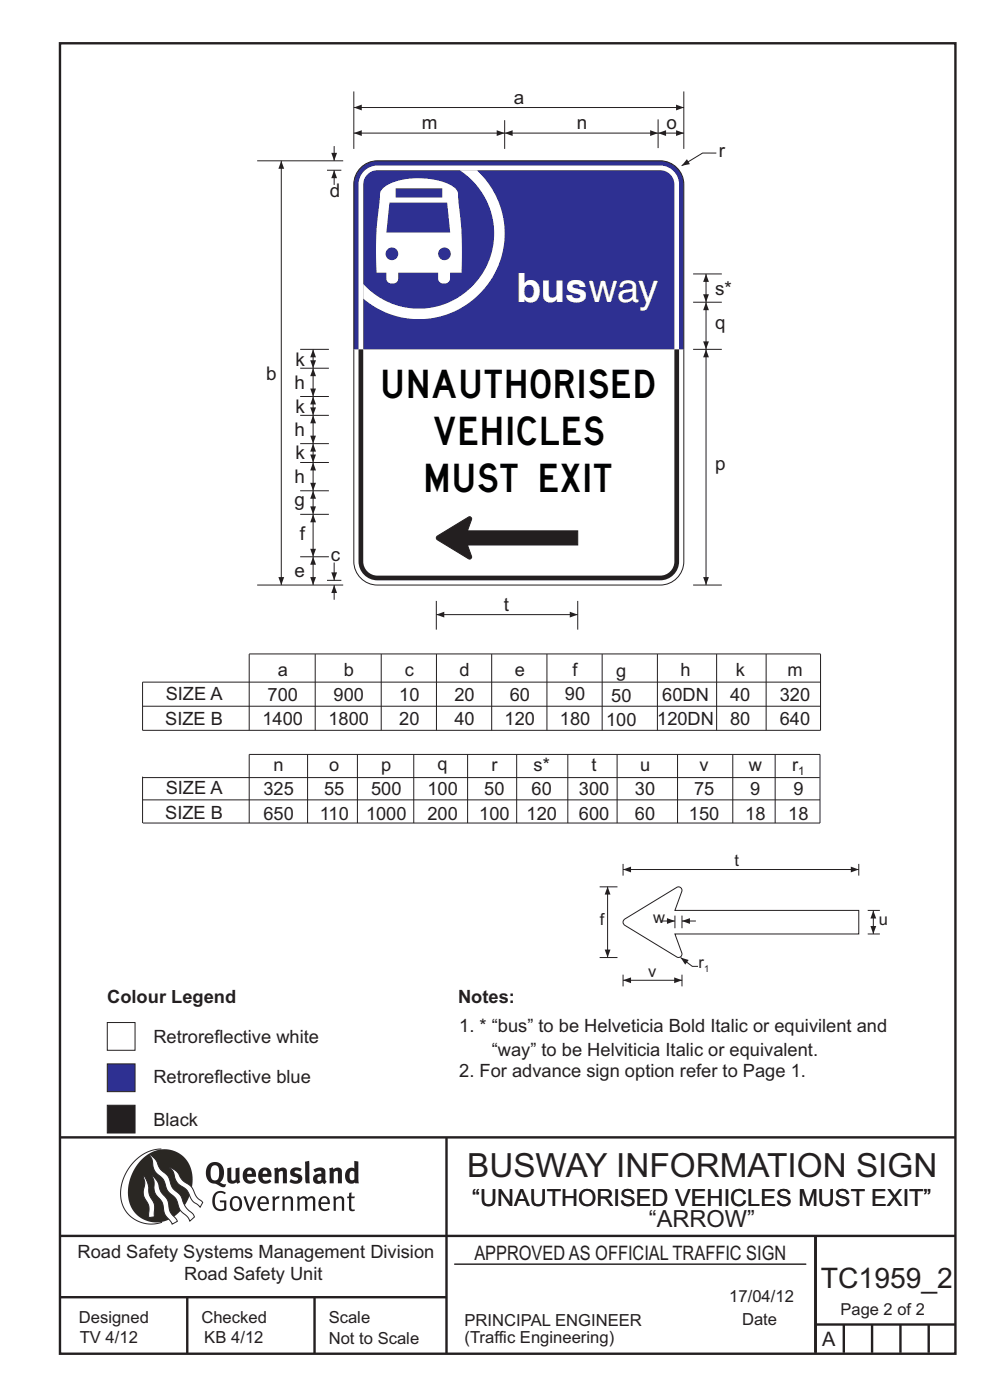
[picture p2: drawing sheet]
<svg xmlns="http://www.w3.org/2000/svg" width="210mm" height="297mm" viewBox="0 0 210 297" stroke-linecap="round" stroke-linejoin="round" font-family="sans-serif">
<g fill="none" stroke="#231f20" stroke-width=".51">
<path d="M12.7 9.2h190v278h-190zM12.7 241.3h190M94.7 241.4v45.8M12.7 275.2h82M12.7 262.2h190.1M39.7 275.2v12M66.7 275.2v12M173 262.1v24.9M173 281h29.7M179 281v6M185 281v6M191 281v6"/>
<path d="M197 281v6"/>
</g>
<path d="M96.4 268.2h74.6" fill="none" stroke="#231f20" stroke-width=".21"/>
<path d="M34.2 243.8a9.5 9.5 0 0 0-8.6 10.4 6.5 6.5 0 0 0 8.8 5.1" fill="none" stroke="#2a2723" stroke-width=".21"/>
<path d="M30.1 245.9a6.1 6.1 0 0 1 7.3-1.6 6.1 6.1 0 0 1 3.4 6.7 8.8 8.8 0 0 1-7.1 8.3 6.1 6.1 0 0 1-6.5-7.5 10.5 10.5 0 0 1 2.9-5.9z" fill-rule="evenodd" fill="#2a2723"/>
<g fill="#fff" stroke="#2a2723" stroke-width=".21">
<path d="M30.4 249.4l.3 .3 .6 1.2 .4 2.5 1 2 .1 2.7-1.2 .2v-2.5l-1-1.8-.2-.7 .3-2.4z" fill-rule="evenodd"/>
<path d="M36 247.7l.5 .2 .9 .6 1.3 1.8 2 1.5 1 2.1 1.3 1.2-.5 1-1.7-1.4-1.2-2.3-1.9-1.4-.6-.9-.4-1.5z" fill-rule="evenodd"/>
<path d="M31.7 244.9l.3 .2 .9 .8 1.1 2 1.6 1.6 1 2.4 1.6 1.6 1.2 2.6 1.6 1.6 .2 .5-.9 .9-.5-.9-1.6-1.5-1-2.5-1.7-1.6-.9-2.4-1.7-1.7-.4-1-.3-1.5z" fill-rule="evenodd"/>
<path d="M32.2 249.4l.5 .4 .7 .9 .7 2.1 1.5 1.9 .5 2.4 1.5 1.8v.2l-1.1 .6-1.6-2.1-.5-2.6-1.5-1.9-.2-.9v-1.7z" fill-rule="evenodd"/>
</g>
<g fill="#231f20">
<path d="M45.6 253.1l.5-.3 .7-.2 .6 .1 .5 .4-.2 .3-.9-.4-.8 .3-.3 .6-.1 1.1 .1 .7 .3 .5 .5 .3h.6l.4-.1v-1.3h-.8l-.1-.4h1.4v1.9l-.7 .3h-.8l-.6-.2-.5-.5-.3-.7-.1-1 .2-.8z" fill-rule="evenodd"/>
<path d="M49.5 254.3l.7-.1 .5 .4 .1 1.3-.2 .4-.3 .2h-.5l-.4-.4-.1-1zM49.2 254.1l-.5 1.1 .3 1.1 .7 .6 1-.1 .4-.4 .2-.6v-.7l-.2-.7-.3-.4-.5-.2h-.6z" fill-rule="evenodd"/>
<path d="M51.6 253.9l.5-.1 .9 2.6 .8-2.6h.5l-1.1 3.1h-.5z" fill-rule="evenodd"/>
<path d="M55.4 254.3l.4-.2 .4 .1 .3 .3v.6h-1.3zM55.1 254.1l-.5 .9v.8l.3 .6 .4 .4 .5 .1 1.1-.3h.1l-.2-.4-.6 .3-.7-.1-.2-.3-.1-.5v-.2h1.8l-.2-1.2-.8-.4h-.5z" fill-rule="evenodd"/>
<path d="M57.7 253.9l.5-.1 .1 .4 .5-.4h.5l-.2 .5h-.4l-.3 .4-.1 2.2h-.5z" fill-rule="evenodd"/>
<path d="M59.8 253.9l.5-.1a.24 .24 0 0 0 .1 .4 .24 .24 0 0 0 .3-.3l.8-.1 .6 .4 .1 2.7h-.5v-2.4l-.2-.2-.3-.1-.8 .4v2.3h-.5z" fill-rule="evenodd"/>
<path d="M63 253.9l.5-.1a.24 .24 0 0 0 .1 .3 .24 .24 0 0 0 .3-.2l.6-.1 .5 .2a.23 .23 0 0 0 .2 .2 .23 .23 0 0 0 .2-.2l.8-.2 .6 .4 .1 2.7h-.5v-2.4l-.1-.2-.3-.1-.8 .4v2.3h-.5v-2.4l-.1-.2-.3-.1-.8 .4v2.3h-.4z" fill-rule="evenodd"/>
<path d="M68.4 254.3l.4-.2 .4 .2 .3 .8h-1.4zM68 254.1l-.4 .9v.8l.2 .6 .4 .4 .5 .1 1-.2 .2-.1-.2-.4-.6 .3-.7-.1-.3-.4v-.6h1.9l-.2-1.1-.4-.4-.5-.1h-.5z" fill-rule="evenodd"/>
<path d="M70.7 253.9l.4-.1a.24 .24 0 0 0 .2 .4 .24 .24 0 0 0 .3-.3l.8-.1 .5 .4 .1 2.7h-.5v-2.4l-.1-.2-.3-.1-.9 .4v2.3h-.4z" fill-rule="evenodd"/>
<path d="M74.1 253.1l.5-.1-.1 .8h.8l-.2 .4h-.6v2.2l.2 .2 .5-.1 .1 .3-.3 .1h-.6l-.3-.4-.1-2.3h-.4v-.4h.4z" fill-rule="evenodd"/>
<path d="M45 247.4l.4-.2h.4l.6 .6v1.8l-.2 .5-.3 .3-.7-.1-.4-.5-.1-1.5zM44.3 247l-.4 .6-.2 .9v1l.4 .8 .6 .6 1.1 .2 1.5 .8 .5-.1 .2-.6h-.6l-.8-.4 .7-.9 .2-1.5a1.91 1.91 0 0 0-1.1-1.7 1.91 1.91 0 0 0-2.1 .3z" fill-rule="evenodd"/>
<path d="M48.2 247.8l.9-.1v2.4l.1 .3 .3 .1 .5-.3v-2.4l.8-.1v2.6l.2 .5-.7 .3a.39 .39 0 0 0-.7 0l-.8-.1-.5-.4z" fill-rule="evenodd"/>
<path d="M52.6 248.4l.3-.1 .3 .1 .2 .6h-1zM51.9 248.1l-.3 .4-.1 .8 .1 .7 .3 .7 .5 .3 .6 .1 .7-.1 .6-.3-.4-.5-.4 .2-.5 .1-.4-.2-.2-.4v-.2h1.9l-.1-1.1-.3-.6-1-.3-.5 .1z" fill-rule="evenodd"/>
<path d="M55.9 248.4l.3-.1 .3 .1 .2 .6h-1zM55.2 248.1l-.3 .5-.1 .8 .1 .7 .3 .6 .5 .3 .6 .1 .7-.1 .6-.3-.4-.5-.5 .2h-.6l-.4-.5v-.2h1.9l-.1-1-.3-.7-.5-.2-.5-.1-.5 .1z" fill-rule="evenodd"/>
<path d="M58.1 247.9l.8-.2 .1 .4 1-.4 .7 .3 .2 .5v2.5h-.9v-2.2l-.2-.4-.7 .3v2.3h-.8z" fill-rule="evenodd"/>
<path d="M61.8 248l.9-.3 1.3 .3-.3 .5-.8-.2-.4 .3 .1 .2 1 .4 .4 .4 .1 .8-.5 .5-1 .2-1.2-.3 .3-.7 1.1 .4 .2-.1 .2-.2-.1-.4-1-.2-.4-.3-.2-.7z" fill-rule="evenodd"/>
<path d="M67.4 249.7l.8-.1-.1 .7-.3 .2h-.3l-.2-.4zM66.5 248.1l.3 .7 .8-.4 .5 .2a.35 .35 0 0 1 0 .4 .35 .35 0 0 1-.5 0l-1 .4-.2 1 .2 .4 .3 .2 1.1 .1a.49 .49 0 0 1 .9 .1l.4-.5-.3-.4v-1.8l-.2-.5-.4-.3h-.6z" fill-rule="evenodd"/>
<path d="M69.8 247.9l.8-.2 .1 .4 1-.4 .7 .3 .1 .5v2.5h-.8v-2.3l-.3-.3-.6 .3v2.3h-.9z" fill-rule="evenodd"/>
<path d="M74.4 248.5l.4-.1 .4 .2v1.6l-.4 .2-.4-.1-.2-.3v-1zM75.2 246.3v1.3a.19 .19 0 0 1-.1 .3 .19 .19 0 0 1-.3-.2l-.8 .1-.5 .6-.3 .9 .1 1 .3 .5 .6 .3h.6l.5-.3 .1 .2h.7l-.1-4.6z" fill-rule="evenodd"/>
<path d="M64.7 246.5l.9-.2 .1 4.7h-.8l-.1-.3z" fill-rule="evenodd"/>
</g>
<path d="M22.8 225.7h5.8v5.9h-5.8z" fill-rule="evenodd" fill="#2e3092" stroke="#231f20" stroke-width=".21"/>
<path d="M22.8 234.5h5.8v5.9h-5.8z" fill-rule="evenodd" fill="#231f20" stroke="#231f20" stroke-width=".21"/>
<path d="M22.8 216.9h5.8v5.9h-5.8z" fill-rule="evenodd" fill="#fff" stroke="#231f20" stroke-width=".21"/>
<path d="M75.1 74.1v45a5 5 0 0 0 5 5h60a5 5 0 0 0 5-5v-45" fill="none" stroke="#231f20" stroke-width=".21"/>
<path d="M77.2 36.3a4 4 0 0 1 2.9-1.2h55a4 4 0 0 1 4 4v80a4 4 0 0 1-4 4h-55a4 4 0 0 1-4-4v-80a4 4 0 0 1 1.1-2.8z" fill="none" stroke="#fff" stroke-width=".21"/>
<path d="M76.1 74.1h1v45a3 3 0 0 0 3 3h60a3 3 0 0 0 3-3v-45h1v45a4 4 0 0 1-4 4h-60a4 4 0 0 1-4-4z" fill-rule="evenodd" fill="#231f20"/>
<g fill="#2e3092">
<path d="M77.7 37.2a3 3 0 0 1 2.4-1.1h60a3 3 0 0 1 3 3v35h-66v-35v-.7z" fill-rule="evenodd"/>
<path d="M76.8 35.3a5 5 0 0 1 3.3-1.2h60a5 5 0 0 1 5 5v35h-1v-35a4 4 0 0 0-4-4h-60a4 4 0 0 0-4 4v35h-1v-35a5 5 0 0 1 1.7-3.8z" fill-rule="evenodd"/>
</g>
<path d="M75.1 74.1v-35a5 5 0 0 1 5-5h60a5 5 0 0 1 5 5v35" fill="none" stroke="#231f20" stroke-width=".21"/>
<path d="M92.7 113.8l6.6-4.1a.45 .45 0 0 1 .6 0 .45 .45 0 0 1 .1 .6l-.8 2.3h23.4v3h-23.4l.8 2.5a.44 .44 0 0 1-.2 .4 .44 .44 0 0 1-.5 0l-6.5-4-.2-.4z" fill-rule="evenodd" fill="#231f20" stroke="#231f20" stroke-width=".21"/>
<path d="M81.2 39.9a3.7 3.7 0 0 0-.7 2.8l-.7 7.1 .1 8.1h2.1l.1 1.7 .4 .4 .6 .1h.7l.5-.5 .2-1.7h8.4l.2 1.7 .5 .5h.8l.5-.1 .5-.4 .1-1.7h2.4v-8.4l-.7-6.8a3.3 3.3 0 0 0-.9-3 15.4 15.4 0 0 0-10.8-1.6 8.7 8.7 0 0 0-4.3 1.8zM83.9 39.9h9.9v2h-9.9zM81.8 53.9a1.35 1.35 0 0 1 2.7 0 1.35 1.35 0 0 1-2.7 0zM82.6 43h12.2l.7 6.3h-13.5zM92.9 53.9a1.35 1.35 0 0 1 2.7 0 1.35 1.35 0 0 1-2.7 0zM97.5 36.1a15.9 15.9 0 0 1 3.5 23.7 15.9 15.9 0 0 1-23.9 .4v3.1a18.2 18.2 0 0 0 25.4-1.8 18.2 18.2 0 0 0-1.4-25.4z" fill-rule="evenodd" fill="#fff"/>
<path d="M75.1 19.4v12.2M75.1 28.2h32M107.1 25.5v6.1" fill="none" stroke="#231f20" stroke-width=".21"/>
<g fill="#231f20">
<path d="M105.4 27.6l1.7 .6-1.7 .6z"/>
<path d="M75.1 28.2l1.6-.6v1.2z"/>
</g>
<path d="M145.1 19.4v12.2M139.6 28.2h5.5" fill="none" stroke="#231f20" stroke-width=".21"/>
<g fill="#231f20">
<path d="M143.4 27.6l1.7 .6-1.7 .6z"/>
<path d="M139.6 28.2l1.7-.6v1.2z"/>
</g>
<path d="M107.1 28.2h32.5M139.6 25.3v6.1" fill="none" stroke="#231f20" stroke-width=".21"/>
<g fill="#231f20">
<path d="M107.1 28.2l1.6-.6v1.2z"/>
<path d="M137.9 27.6l1.7 .6-1.7 .6z"/>
</g>
<path d="M147 64.1h6.1M147 74.1h6.1M149.8 64.1v10" fill="none" stroke="#231f20" stroke-width=".21"/>
<g fill="#231f20">
<path d="M149.2 72.4h1.2l-.6 1.7z"/>
<path d="M149.8 64.1l.6 1.7h-1.2z"/>
</g>
<path d="M149.8 58.1v6" fill="none" stroke="#231f20" stroke-width=".21"/>
<g fill="#231f20">
<path d="M149.8 58.1l.6 1.7h-1.2z"/>
<path d="M149.2 62.4h1.2l-.6 1.7z"/>
</g>
<path d="M152 32.5h-3l-4.4 2.7" fill="none" stroke="#231f20" stroke-width=".21"/>
<path d="M145.7 33.8l.6 1-1.7 .4z" fill="#231f20"/>
<path d="M75.1 22.8h70M147 58.1h6.1" fill="none" stroke="#231f20" stroke-width=".21"/>
<g fill="#231f20">
<path d="M143.4 22.2l1.7 .6-1.7 .6z"/>
<path d="M75.1 22.8l1.6-.6v1.2z"/>
</g>
<path d="M149.8 74.1v50M147 124.1h6.1" fill="none" stroke="#231f20" stroke-width=".21"/>
<g fill="#231f20">
<path d="M149.8 74.1l.6 1.7h-1.2z"/>
<path d="M149.2 122.4h1.2l-.6 1.7z"/>
</g>
<path d="M66.4 118.1v6" fill="none" stroke="#231f20" stroke-width=".21"/>
<g fill="#231f20">
<path d="M66.4 118.1l.6 1.7h-1.2z"/>
<path d="M65.8 122.4h1.2l-.6 1.7z"/>
</g>
<path d="M70.9 119.3v3.8" fill="none" stroke="#231f20" stroke-width=".21"/>
<path d="M70.3 121.4h1.2l-.6 1.7z" fill="#231f20"/>
<g fill="none" stroke="#231f20" stroke-width=".21">
<path d="M54.5 34.1h18.3M69.4 36.1h3M63.7 74.1h6.1M63.7 78.1h6.1M63.7 84.1h6.1M63.7 98.1h6.1M63.7 94.1h6.1M63.7 88.1h6.1M63.7 118.1h6.1M63.7 109.1h6.1M63.7 104.1h6.1M66.4 109.1v9"/>
<path d="M54.5 124.1h18.3"/>
</g>
<g fill="#231f20">
<path d="M65.8 116.4h1.2l-.6 1.7z"/>
<path d="M66.4 109.1l.6 1.7h-1.2z"/>
</g>
<path d="M66.4 104.1v5" fill="none" stroke="#231f20" stroke-width=".21"/>
<g fill="#231f20">
<path d="M66.4 104.1l.6 1.7h-1.2z"/>
<path d="M65.8 107.4h1.2l-.6 1.7z"/>
</g>
<path d="M66.4 98.1v6" fill="none" stroke="#231f20" stroke-width=".21"/>
<g fill="#231f20">
<path d="M65.8 102.4h1.2l-.6 1.7z"/>
<path d="M66.4 98.1l.6 1.7h-1.2z"/>
</g>
<path d="M66.4 88.1v6" fill="none" stroke="#231f20" stroke-width=".21"/>
<g fill="#231f20">
<path d="M65.8 92.4h1.2l-.6 1.7z"/>
<path d="M66.4 88.1l.6 1.7h-1.2z"/>
</g>
<path d="M66.4 84.1v4" fill="none" stroke="#231f20" stroke-width=".21"/>
<g fill="#231f20">
<path d="M66.4 84.1l.6 1.7h-1.2z"/>
<path d="M65.8 86.4h1.2l-.6 1.7z"/>
</g>
<path d="M66.4 94.1v4" fill="none" stroke="#231f20" stroke-width=".21"/>
<g fill="#231f20">
<path d="M66.4 94.1l.6 1.7h-1.2z"/>
<path d="M65.8 96.4h1.2l-.6 1.7z"/>
</g>
<path d="M66.4 78.1v6" fill="none" stroke="#231f20" stroke-width=".21"/>
<g fill="#231f20">
<path d="M65.8 82.4h1.2l-.6 1.7z"/>
<path d="M66.4 78.1l.6 1.7h-1.2z"/>
</g>
<path d="M66.4 74.1v4" fill="none" stroke="#231f20" stroke-width=".21"/>
<g fill="#231f20">
<path d="M66.4 74.1l.6 1.7h-1.2z"/>
<path d="M65.8 76.4h1.2l-.6 1.7z"/>
</g>
<path d="M59.7 34.1v90" fill="none" stroke="#231f20" stroke-width=".21"/>
<g fill="#231f20">
<path d="M59.7 34.1l.6 1.7h-1.2z"/>
<path d="M59.1 122.4h1.2l-.6 1.7z"/>
</g>
<path d="M69.4 123.1h3M70.9 124.1v3.1" fill="none" stroke="#231f20" stroke-width=".21"/>
<path d="M70.9 124.1l.6 1.7h-1.2z" fill="#231f20"/>
<path d="M70.9 36.1v3.1" fill="none" stroke="#231f20" stroke-width=".21"/>
<path d="M70.9 36.1l.6 1.7h-1.2z" fill="#231f20"/>
<path d="M70.9 31v3.1" fill="none" stroke="#231f20" stroke-width=".21"/>
<path d="M70.3 32.4h1.2l-.6 1.7z" fill="#231f20"/>
<path d="M92.6 130.4h30M122.6 127.5v6.1" fill="none" stroke="#231f20" stroke-width=".21"/>
<g fill="#231f20">
<path d="M92.6 130.4l1.6-.6v1.2z"/>
<path d="M120.9 129.8l1.7 .6-1.7 .6z"/>
</g>
<g fill="none" stroke="#231f20" stroke-width=".21">
<path d="M52.9 138.8v16.1M52.9 138.7h121.2M66.9 138.8v16.1M80.9 138.8v16.1M92.6 127.5v6.1M92.6 138.8v16.1M104.3 138.8v16.1M116 138.8v16.1M127.7 138.8v16.1M139.4 138.8v16.1M152 138.8v16.1M162.5 138.8v16.1"/>
<path d="M174.1 138.8v16.1h-143.9v-10.2h143.9M30.2 149.8h143.9M30.2 165h143.7M30.2 164.8v9.8M30.3 174.6h143.6v-14.6h-121v14.6M30.3 169.7h143.6M65.2 160v14.6M75.8 160v14.6M87.8 160v14.6M99.2 160v14.6M109.6 160v14.6M120.4 160v14.6"/>
<path d="M130.9 160v14.6M143.7 160v14.6M155.4 160v14.6M164.4 160v14.6M132.2 183.3v2.5M132.2 184.5h50M182.2 183.3v2.5"/>
</g>
<g fill="#231f20">
<path d="M180.5 183.8l1.7 .7-1.7 .6z"/>
<path d="M132.2 184.5l1.7-.7v1.3z"/>
</g>
<path d="M184.1 193.1h2.5M184.1 198.1h2.5M185.3 193.2v4.9" fill="none" stroke="#231f20" stroke-width=".21"/>
<g fill="#231f20">
<path d="M185.3 193.2l.6 1.7h-1.3z"/>
<path d="M184.6 196.4h1.3l-.6 1.7z"/>
</g>
<path d="M132.4 195.1l11-6.8a.75 .75 0 0 1 1 0 .75 .75 0 0 1 .2 .9l-1.4 3.9h39v5h-39l1.4 3.9a.75 .75 0 0 1-.2 1 .75 .75 0 0 1-1-.1l-10.8-6.6a.78 .78 0 0 1-.2-1.2zM140.2 195.4h3M143.2 194.2v2.7M144.7 194.2v2.7" fill="none" stroke="#231f20" stroke-width=".21"/>
<path d="M141.5 194.8l1.7 .6-1.7 .6z" fill="#231f20"/>
<path d="M144.7 195.4h2.9" fill="none" stroke="#231f20" stroke-width=".21"/>
<path d="M144.7 195.4l1.7-.6v1.2z" fill="#231f20"/>
<path d="M144.4 203.1l2.5 1.9h1.2" fill="none" stroke="#231f20" stroke-width=".21"/>
<path d="M144.4 203.1l1.7 .6-.8 .9z" fill="#231f20"/>
<path d="M127.2 188.1h3.8M128.9 188.1v15M127.2 203.1h3.8M132.2 206.8v2.5M144.7 206.8v2.5" fill="none" stroke="#231f20" stroke-width=".21"/>
<g fill="#231f20">
<path d="M128.9 188.1l.6 1.7h-1.2z"/>
<path d="M128.3 201.4h1.2l-.6 1.7z"/>
</g>
<path d="M132.2 208h12.5" fill="none" stroke="#231f20" stroke-width=".21"/>
<g fill="#231f20">
<path d="M143 207.3l1.7 .7-1.7 .6z"/>
<path d="M132.2 208l1.7-.7v1.3z"/>
</g>
<text font-size="8.6" fill="#fff" x="109.6" y="64.1">busway</text>
<text font-size="7.1" fill="#231f20" x="99.1" y="249.8">BUSWAY INFORMATION SIGN</text>
<g font-size="6" fill="#010202">
<text x="81.3" y="84.4">UNAUTHORISED</text>
<text x="92.1" y="94.4">VEHICLES</text>
<text x="90.4" y="104.4">MUST EXIT</text>
</g>
<text font-size="6" fill="#231f20" x="174.1" y="273.3">TC1959_2</text>
<g font-size="5" fill="#231f20">
<text x="100.2" y="255.8">“UNAUTHORISED VEHICLES MUST EXIT”</text>
<text x="137.6" y="260.3">“ARROW”</text>
</g>
<g font-size="4.2" fill="#231f20">
<text x="100.6" y="267.2">APPROVED AS OFFICIAL TRAFFIC SIGN</text>
<text x="174.4" y="285.6">A</text>
</g>
<g font-size="4" fill="#231f20">
<text x="109" y="22.1">a</text>
<text x="89.5" y="27.5">m</text>
<text x="122.3" y="27.5">n</text>
<text x="141.4" y="27.5">o</text>
<text x="152.5" y="33.4">r</text>
<text x="69.9" y="41.8">d</text>
<text x="151.7" y="62.5">s*</text>
<text x="151.7" y="69.8">q</text>
<text x="62.7" y="77.5">k</text>
<text x="56.4" y="80.5">b</text>
<text x="62.5" y="82.5">h</text>
<text x="62.7" y="87.5">k</text>
<text x="62.5" y="92.5">h</text>
<text x="62.7" y="97.3">k</text>
<text x="151.7" y="99.8">p</text>
<text x="62.5" y="107.3">g</text>
<text x="62.5" y="102.5">h</text>
<text x="63.6" y="114.7">f</text>
<text x="70.2" y="119.1">c</text>
<text x="62.5" y="122.4">e</text>
<text x="106.9" y="129.6">t</text>
</g>
<g font-size="3.9" fill="#231f20">
<text x="58.9" y="143.4">a</text>
<text x="72.9" y="143.4">b</text>
<text x="85.9" y="143.4">c</text>
<text x="97.5" y="143.4">d</text>
<text x="109.2" y="143.4">e</text>
<text x="121.5" y="143.4">f</text>
<text x="130.7" y="143.6">g</text>
<text x="144.4" y="143.4">h</text>
<text x="156.1" y="143.4">k</text>
<text x="167" y="143.4">m</text>
<text x="35.2" y="148.5">SIZE A</text>
<text x="56.8" y="148.7">700</text>
<text x="70.8" y="148.7">900</text>
<text x="84.7" y="148.7">10</text>
<text x="96.4" y="148.7">20</text>
<text x="108.1" y="148.7">60</text>
<text x="119.8" y="148.6">90</text>
<text x="129.6" y="148.8">50</text>
<text x="140.5" y="148.7">60DN</text>
<text x="154.9" y="148.7">40</text>
<text x="165.4" y="148.7">320</text>
<text x="35" y="153.7">SIZE B</text>
<text x="55.7" y="153.9">1400</text>
<text x="69.7" y="153.9">1800</text>
<text x="84.7" y="153.9">20</text>
<text x="96.4" y="153.9">40</text>
<text x="107" y="153.9">120</text>
<text x="118.8" y="153.8">180</text>
<text x="128.6" y="154.1">100</text>
<text x="139.4" y="153.9">120DN</text>
<text x="154.9" y="153.9">80</text>
<text x="165.4" y="153.9">640</text>
<text x="58" y="163.5">n</text>
<text x="69.8" y="163.5">o</text>
<text x="80.9" y="163.5">p</text>
<text x="92.8" y="163.4">q</text>
<text x="104.2" y="163.5">r</text>
<text x="113.2" y="163.5">s*</text>
<text x="125.5" y="163.5">t</text>
<text x="135.8" y="163.5">u</text>
<text x="148.4" y="163.5">v</text>
<text x="158.8" y="163.5">w</text>
<text x="168" y="163.5">r</text>
<text x="35" y="173.7">SIZE B</text>
<text x="35.2" y="168.5">SIZE A</text>
<text x="55.9" y="168.7">325</text>
<text x="55.9" y="174">650</text>
<text x="67.8" y="174">110</text>
<text x="68.8" y="168.7">55</text>
<text x="77.6" y="174">1000</text>
<text x="78.7" y="168.7">500</text>
<text x="90.7" y="168.7">100</text>
<text x="90.7" y="173.9">200</text>
<text x="101.7" y="174">100</text>
<text x="102.7" y="168.7">50</text>
<text x="111.7" y="174">120</text>
<text x="112.8" y="168.7">60</text>
<text x="122.8" y="168.7">300</text>
<text x="122.8" y="174">600</text>
<text x="134.7" y="168.7">30</text>
<text x="134.7" y="174">60</text>
<text x="146.1" y="174">150</text>
<text x="147.2" y="168.7">75</text>
<text x="158.1" y="174">18</text>
<text x="159.2" y="168.7">9</text>
<text x="167.2" y="174">18</text>
<text x="168.3" y="168.7">9</text>
<text x="22.7" y="212.8">Colour Legend</text>
<text x="97.2" y="212.8">Notes:</text>
<text x="32.5" y="221.3">Retroreflective white</text>
<text x="97.4" y="218.9">1. * “bus” to be Helveticia Bold Italic or equivilent and</text>
<text x="104.3" y="224.1">“way” to be Helviticia Italic or equivalent.</text>
<text x="32.5" y="229.6">Retroreflective blue</text>
<text x="97.4" y="228.4">2. For advance sign option refer to Page 1.</text>
<text x="32.5" y="238.8">Black</text>
<text x="16.4" y="266.8">Road Safety Systems Management Division</text>
<text x="39.1" y="271.6">Road Safety Unit</text>
</g>
<g font-size="3.5" fill="#231f20">
<text x="155.8" y="183.6">t</text>
<text x="127.2" y="196.2">f</text>
<text x="138.5" y="195.9">w</text>
<text x="186.4" y="196.2">u</text>
<text x="137.5" y="207.2">v</text>
<text x="148.2" y="205.4">r</text>
<text x="16.7" y="280.6">Designed</text>
<text x="42.7" y="280.6">Checked</text>
<text x="69.7" y="280.6">Scale</text>
<text x="98.5" y="281.3">PRINCIPAL ENGINEER</text>
<text x="154.7" y="276.2">17/04/12</text>
<text x="157.4" y="281.2">Date</text>
<text x="178.3" y="279">Page 2 of 2</text>
<text x="16.9" y="284.8">TV 4/12</text>
<text x="43.3" y="284.9">KB 4/12</text>
<text x="69.7" y="285.2">Not to Scale</text>
<text x="98.5" y="284.8">(Traffic Engineering)</text>
</g>
<text font-size="2.5" fill="#231f20" x="169.3" y="164.5">1</text>
<text font-size="2" fill="#231f20" x="149.3" y="206.2">1</text>
</svg>
